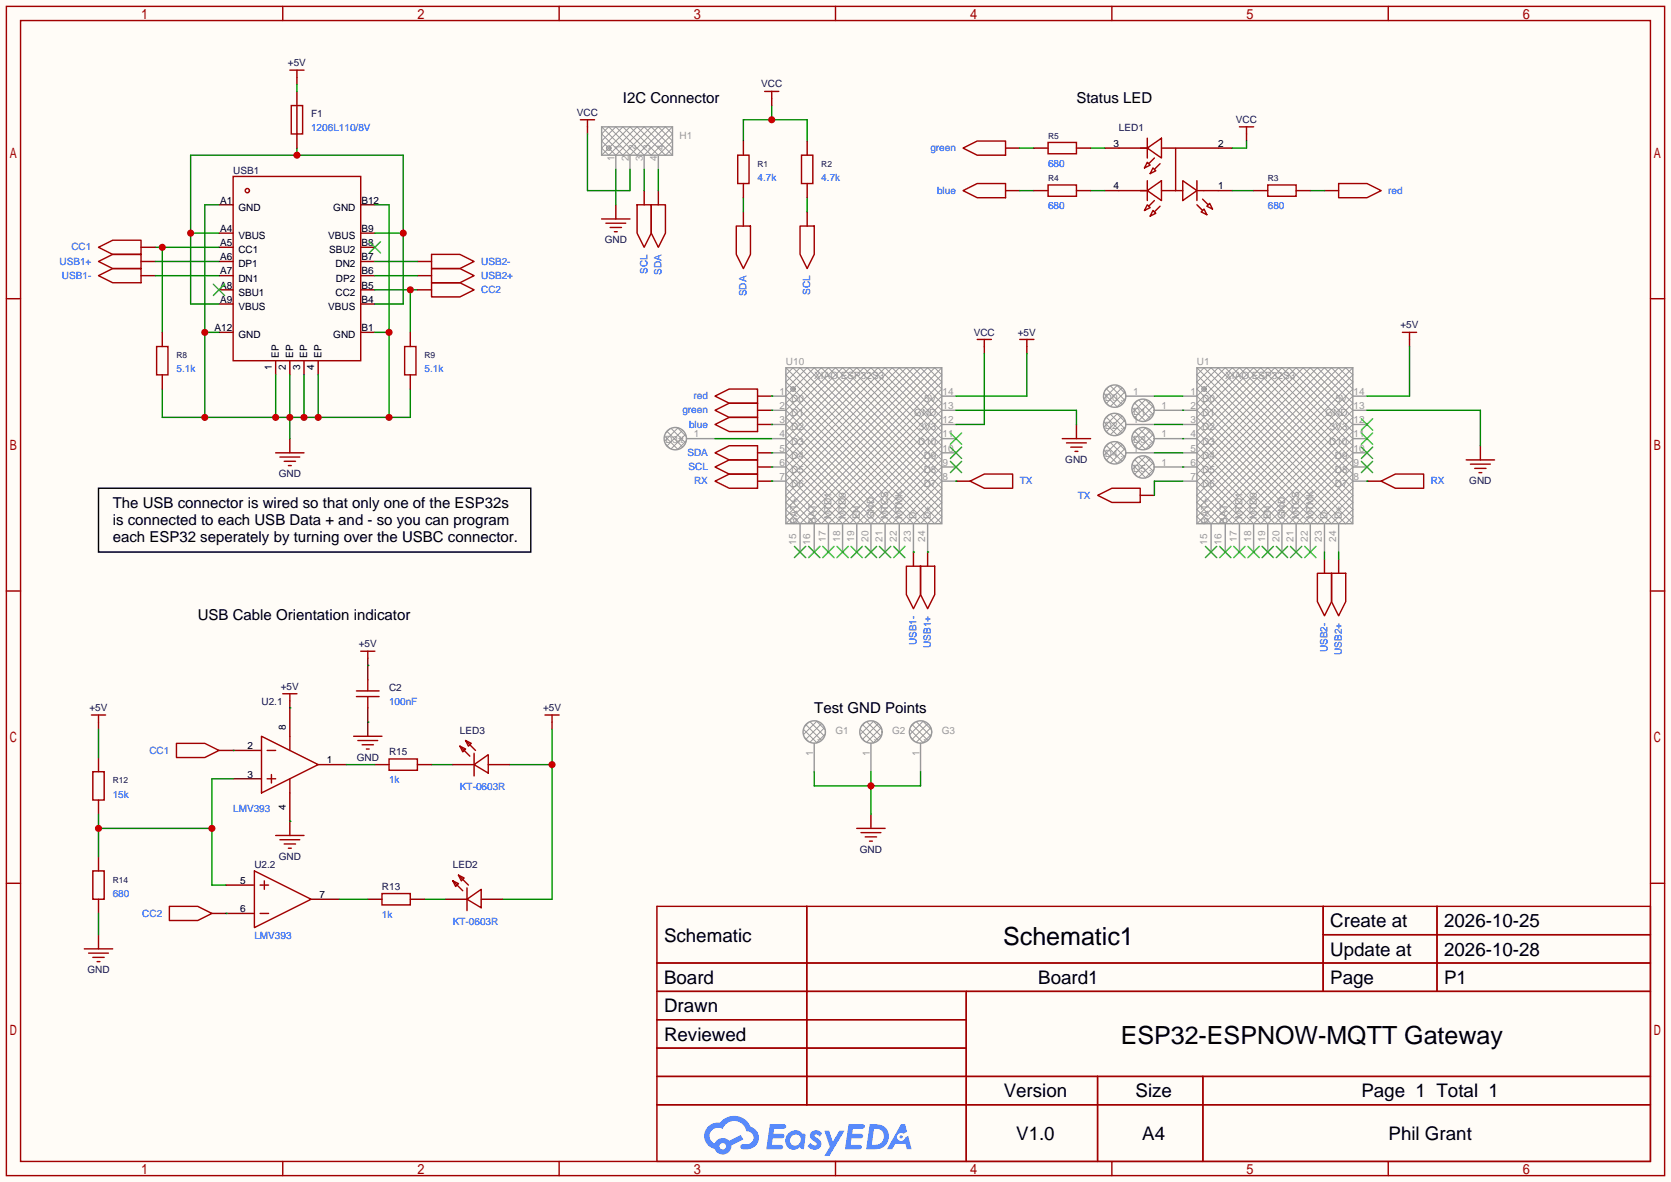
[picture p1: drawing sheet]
<svg xmlns="http://www.w3.org/2000/svg" width="299mm" height="212mm" viewBox="0 0 299 212" stroke-linecap="round" stroke-linejoin="round" font-family="sans-serif">
<path d="M0 0h299.5v211.8h-299.5z" fill="#fffcf7"/>
<g fill="none" stroke="#a10000" stroke-width=".25">
<path d="M1.1 1.1h297.2v209.6h-297.2zM3.7 3.7h292.1v204.5h-292.1zM50.7 1.1v2.6M100.2 1.1v2.6M149.7 1.1v2.6M199.3 1.1v2.6M248.8 1.1v2.6M1.1 53.5h2.6M295.8 53.5h2.5M1.1 105.9h2.6M295.8 105.9h2.5M1.1 158.3h2.6"/>
<path d="M295.8 158.3h2.5M117.7 162.4h178.1v45.8h-178.1zM117.7 172.6h178.1M117.7 177.7h178.1M144.6 162.4v35.6M173.2 177.7v30.5M237.1 162.4v15.3M237.1 167.5h58.7M257.5 162.4v15.3M117.7 182.8h55.5M117.7 192.9h178.1M117.7 187.8h55.5"/>
<path d="M117.7 198h178.1M196.7 192.9v15.3M215.6 192.9v15.3M50.7 208.2v2.5M100.2 208.2v2.5M149.7 208.2v2.5M199.3 208.2v2.5M248.8 208.2v2.5"/>
</g>
<g fill="#5487ff">
<path d="M145.5 202.8a1.3 1.3 0 0 1 1.8 .3l-.4 .6a.54 .54 0 0 0-.9-.2l.1 .2a1.58 1.58 0 0 1 1.1 1.6 1.43 1.43 0 0 1-2.5 .1l.5-.6a.64 .64 0 0 0 .5 .5 .64 .64 0 0 0 .7-.3l-.2-.2a1.6 1.6 0 0 1-1-1.6z"/>
<path d="M147.7 202.7h.9l.7 1.9 1.1-1.9h.9l-2.7 4.5h-.9l1-1.7z"/>
<path d="M138 201.5h1.6a1.31 1.31 0 0 1 1.2 .2 .4 .4 0 0 1-.3 .6h-1.8l-.1 .9h1.6a.4 .4 0 0 1 .4 .4 .4 .4 0 0 1-.4 .4h-1.7l-.2 1.2h.8a1.23 1.23 0 0 1 1.2 .2 .39 .39 0 0 1-.3 .6h-2.7z"/>
<path d="M152.1 201.5h1.6a1.32 1.32 0 0 1 1.3 .2 .39 .39 0 0 1-.4 .6h-1.7l-.2 .9h1.7a.4 .4 0 0 1 .3 .4 .4 .4 0 0 1-.4 .4h-1.7l-.2 1.2h.8a1.23 1.23 0 0 1 1.2 .2 .39 .39 0 0 1-.3 .6h-2.7z"/>
<path d="M161.5 201.5h.7l.4 1.3-.7 .4a.75 .75 0 0 0-1.1 .3 .75 .75 0 0 0 .5 1 .75 .75 0 0 0 .9-.6l.6-.3 .6 2.4h-.9l-.2-1h-1.9l-.5 1h-.9z"/>
<path d="M155.9 201.5l-.7 4.5h1.5a2.27 2.27 0 0 0 2.6-2.3 2.27 2.27 0 0 0-2.7-2.2zM156.6 202.3a1.5 1.5 0 0 1 1.8 1.5 1.5 1.5 0 0 1-1.9 1.4h-.3z"/>
<path d="M141.3 203.1a1.62 1.62 0 0 0-.4 2.1 1.62 1.62 0 0 0 2 .7l.4-.3 .3 .3 .5 .1 .3-2.5-.2-.3h-.4a1.58 1.58 0 0 0-2.5-.1zM141.9 203.6a.98 .98 0 0 1 1.5 .2 .98 .98 0 0 1-.6 1.5 .94 .94 0 0 1-1.2-.4 .94 .94 0 0 1 .3-1.3z"/>
<path d="M126.9 201.9a2.37 2.37 0 0 0 1.2 4 1.54 1.54 0 0 0 1.7 1 1.54 1.54 0 0 0 1.3-1.6l2.1-1.1-.5-.8-2 1.1a1.57 1.57 0 0 0-2.6 .4 1.5 1.5 0 0 1-.8-2.1 1.5 1.5 0 0 1 2.2-.5 2.23 2.23 0 0 1 2.3-1.4 2.23 2.23 0 0 1 2 1.8 1.16 1.16 0 0 1 1.2 1.1 1.16 1.16 0 0 1-1 1.3h-.7a.47 .47 0 0 0-.6 .3 .47 .47 0 0 0 .4 .6 2.23 2.23 0 0 0 2.3-.7 2.23 2.23 0 0 0 .4-2.3 2.16 2.16 0 0 0-1.3-1.1 3.2 3.2 0 0 0-5.4-.7l-1.2 .1zM129 205.4a.58 .58 0 0 1 1.1 0 .58 .58 0 0 1-1.1 0z"/>
<circle cx="161.5" cy="203.8" r=".28"/>
</g>
<g fill="none" stroke="#870000" stroke-width=".25">
<path d="M53.2 13.8v1.3M39.2 36.7h2.6M64.6 36.7h2.6M39.2 59.6h2.6M39.2 54.5h2.6M39.2 51.9h2.6M39.2 49.4h2.6M39.2 46.9h2.6M39.2 44.3h2.6M39.2 41.8h2.6M64.6 59.6h2.6M64.6 54.5h2.6"/>
<path d="M64.6 51.9h2.6M64.6 49.4h2.6M64.6 46.9h2.6M64.6 44.3h2.6M64.6 41.8h2.6M49.4 64.6v2.6M51.9 64.6v2.6M54.5 64.6v2.6M57 64.6v2.6M65.9 118v1.3M17.7 129.4v1.3M51.9 125.6v1.3"/>
<path d="M98.9 129.4v1.3"/>
</g>
<path d="M38.2 50.9l2.1 2.1M40.3 50.9l-2.1 2.1M66.2 43.3l2 2M68.2 43.3l-2 2" fill="none" stroke="#3c3" stroke-width=".25"/>
<g fill="none" stroke="#a10000" stroke-width=".25">
<path d="M51.9 12.6h2.6M53.2 12.6v1.2M41.8 31.6h22.8v33h-22.8zM64.6 116.7h2.6M65.9 116.7v1.3M16.4 128.1h2.5M17.7 128.1v1.3M50.7 124.3h2.5M51.9 124.3v1.3M97.7 128.1h2.5M98.9 128.1v1.3"/>
<circle cx="44.3" cy="34.2" r=".38"/>
</g>
<path d="M53.2 26.5v1.3M34.2 41.8h5M39.2 54.5h-5v-26.7h38.1v26.7h-5.1M67.2 41.8h5.1" fill="none" stroke="#008700" stroke-width=".25"/>
<g fill="#c00">
<circle cx="72.3" cy="41.8" r=".63"/>
<circle cx="53.2" cy="27.8" r=".63"/>
<circle cx="34.2" cy="41.8" r=".63"/>
</g>
<path d="M51.9 78.6v2.6M65.9 129.4v2.6M51.9 147.2v2.5M17.7 167.5v2.6" fill="none" stroke="#870000" stroke-width=".25"/>
<g fill="none" stroke="#a10000" stroke-width=".25">
<path d="M49.4 81.2h5.1M50.2 81.9h3.5M50.9 82.7h2.1M51.7 83.4h.5M63.4 132h5.1M64.1 132.7h3.6M64.9 133.5h2M65.7 134.2h.5M49.4 149.7h5.1M50.2 150.5h3.5M50.9 151.3h2.1M51.7 152h.5"/>
<path d="M15.1 170.1h5.1M15.9 170.8h3.5M16.6 171.6h2.1M17.4 172.3h.5"/>
</g>
<path d="M39.2 36.7h-2.5v38.1M67.2 36.7h2.5v38.1M36.7 59.6h2.5M67.2 59.6h2.5M29.1 69.7v5.1h44.4v-5.1M49.4 67.2v7.6M51.9 67.2v11.4M54.5 67.2v7.6M57 67.2v7.6" fill="none" stroke="#008700" stroke-width=".25"/>
<g fill="#c00">
<circle cx="69.7" cy="59.6" r=".63"/>
<circle cx="69.7" cy="74.8" r=".63"/>
<circle cx="51.9" cy="74.8" r=".63"/>
<circle cx="36.7" cy="74.8" r=".63"/>
<circle cx="36.7" cy="59.6" r=".63"/>
<circle cx="49.4" cy="74.8" r=".63"/>
<circle cx="54.5" cy="74.8" r=".63"/>
<circle cx="57" cy="74.8" r=".63"/>
</g>
<path d="M115.4 34.2v2.5M118 34.2v2.5M133.2 38v2.5M144.7 38v2.5M135.8 81.2h2.5M135.8 83.7h2.5" fill="none" stroke="#870000" stroke-width=".25"/>
<path d="M114.2 36.7h2.5v5.1l-1.3 2.5-1.2-2.5zM116.7 36.7h2.6v5.1l-1.3 2.5-1.3-2.5zM132 40.5h2.5v5.1l-1.3 2.5-1.2-2.5zM143.4 40.5h2.5v5.1l-1.2 2.5-1.3-2.5zM128.1 81.2l2.6-1.3h5.1v2.5h-5.1zM128.1 83.7l2.6-1.3h5.1v2.6h-5.1z" fill="none" stroke="#a10000" stroke-width=".25"/>
<path d="M138.3 18.9v2.6M133.2 25.3v-3.8h11.5v3.8" fill="none" stroke="#008700" stroke-width=".25"/>
<circle cx="138.3" cy="21.5" r=".63" fill="#c00"/>
<g fill="none" stroke="#870000" stroke-width=".25">
<path d="M138.3 17.7v1.2M105.3 22.7v1.3M110.4 36.7v2.5M133.2 25.3v2.5M133.2 32.9v2.5M144.7 25.3v2.5M144.7 32.9v2.5M180.2 34.2h2.6M180.2 26.5h2.6M185.3 34.2h2.5M185.3 26.5h2.5M192.9 34.2h2.6"/>
<path d="M192.9 26.5h2.6M198 34.2h2.5M198 26.5h2.5M218.3 34.2h2.6M218.3 26.5h2.6M223.4 24v1.3M224.7 34.2h2.5M232.3 34.2h2.5M237.4 34.2h2.5M135.8 76.1h2.5M135.8 71h2.5M135.8 73.5h2.5"/>
<path d="M184 62.1v1.3M252.6 60.8v1.3M17.7 153.5v2.6M17.7 161.2v2.5"/>
</g>
<g fill="none" stroke="#a10000" stroke-width=".25">
<path d="M137 16.4h2.6M138.3 16.4v1.3M104 21.5h2.6M105.3 21.5v1.2M107.8 39.2h5.1M132.2 27.8h2v5.1h-2zM143.6 27.8h2.1v5.1h-2.1zM172.6 34.2l2.5-1.3h5.1v2.5h-5.1zM172.6 26.5l2.5-1.2h5.1v2.5h-5.1zM187.8 33.1h5.1v2.1h-5.1zM187.8 25.5h5.1v2.1h-5.1zM200.5 34.2h5.1"/>
<path d="M200.5 26.5h5.1M205.6 34.2l2.6-1.8v3.5zM205.6 36.7l.5 .5-1 .5zM205.6 29.1l.5 .5-1 .5zM205.6 26.5l2.6-1.7v3.5zM205.6 24.8v3.5M205.6 32.4v3.5M206.6 37.7l.5 .5-1 .5zM206.6 30.1l.5 .5-1 .5zM206.9 35.9l-1 1.1M206.9 28.3l-1 1M207.9 37l-1 1"/>
<path d="M207.9 29.3l-1 1.1M208.2 26.5h2.5v7.7M208.2 34.2h3.8M210.7 26.5h7.6M212 32.4l2.5 1.8-2.5 1.7zM214.5 36.7l1 1M214.5 34.2h3.8M214.5 32.4v3.5M215.3 38l.5-.5 .5 1zM215.5 35.7l1 1M216.3 37l.5-.6 .5 1.1zM222.1 22.7h2.6"/>
<path d="M223.4 22.7v1.3M227.2 33.1h5.1v2.1h-5.1zM239.9 32.9h5.1l2.5 1.3-2.5 1.2h-5.1zM108.6 40h3.5M109.3 40.8h2.1M110.1 41.5h.5M251.3 59.6h2.6M252.6 59.6v1.2M128.1 76.1l2.6-1.3h5.1v2.5h-5.1zM128.1 71l2.6-1.3h5.1v2.6h-5.1zM128.1 73.5l2.6-1.2h5.1v2.5h-5.1zM182.8 60.8h2.5"/>
<path d="M184 60.8v1.3M16.6 156.1h2.1v5.1h-2.1z"/>
</g>
<g fill="none" stroke="#008700" stroke-width=".25">
<path d="M105.3 24v10.2h7.6v-3.8M110.4 30.4v6.3M115.4 30.4v3.8M118 30.4v3.8M133.2 35.4v2.6M144.7 35.4v2.6M182.8 34.2h2.5M182.8 26.5h2.5M195.5 34.2h2.5M195.5 26.5h2.5M220.9 34.2h3.8M223.4 25.3v1.2h-2.5"/>
<path d="M234.8 34.2h2.6M67.2 51.9h7.6M73.5 51.9v7.7M184 63.4v7.6h-12.7M252.6 62.1v8.9h-7.6"/>
</g>
<g fill="none" stroke="#999" stroke-width=".18">
<path d="M107.8 22.7l5.1 5.1 5.1-5.1 2.5 2.6-2.5 2.5-5.1-5.1-5.1 5.1M109.1 22.7l-1.3 1.3 3.8 3.8 5.1-5.1 3.8 3.8-1.2 1.3-5.1-5.1-5.1 5.1-1.3-1.3 3.8-3.8 5.1 5.1 3.8-3.8-1.2-1.3-5.1 5.1zM109.3 26.2l.1 .2M109.4 26.7l-.1 .2M120.5 22.7l-5.1 5.1-5-5.1-2.6 2.6 2.6 2.5 5-5.1 5.1 5.1M140.8 67.2l1.3-1.3 26.7 26.7-1.3 1.3zM140.8 68.5l2.6-2.6 25.4 25.4-2.6 2.6zM140.8 69.7l3.9-3.8 24.1 24.1-3.8 3.9zM140.8 71l5.1-5.1 22.9 22.9-5.1 5.1zM140.8 72.3l6.4-6.4 21.6 21.6-6.4 6.4zM140.8 73.5l7.7-7.6 20.3 20.3-7.6 7.7zM140.8 74.8l8.9-8.9 19.1 19.1-8.9 8.9z"/>
<path d="M140.8 76.1l10.2-10.2 17.8 17.8-10.2 10.2zM140.8 77.3l11.5-11.4 16.5 16.5-11.4 11.5zM140.8 78.6l12.7-12.7 15.3 15.3-12.7 12.7zM140.8 79.9l14-14 14 14-14 14zM140.8 65.9l28 28M142.3 69.4l.2 .2M142.5 69.9l-.2 .2M168.8 65.9l-28 28M214.5 67.2l1.3-1.3 26.6 26.7-1.2 1.3zM214.5 68.5l2.5-2.6 25.4 25.4-2.5 2.6zM214.5 69.7l3.8-3.8 24.1 24.1-3.8 3.9zM214.5 71l5.1-5.1 22.8 22.9-5 5.1z"/>
<path d="M214.5 72.3l6.4-6.4 21.5 21.6-6.3 6.4zM214.5 73.5l7.6-7.6 20.3 20.3-7.6 7.7zM214.5 74.8l8.9-8.9 19 19.1-8.8 8.9zM214.5 76.1l10.2-10.2 17.7 17.8-10.1 10.2zM214.5 78.6l12.7-12.7 15.2 15.3-12.7 12.7zM214.5 79.9l14-14 13.9 14-13.9 14zM214.5 65.9l27.9 28M215.9 69.4l.2 .2M216.1 69.9l-.2 .2M225.9 65.9l16.5 16.5-11.4 11.5-16.5-16.6zM229.7 65.9l12.7 12.7-15.2 15.3-12.7-12.7zM232.3 65.9l10.1 10.2-17.7 17.8-10.2-10.2z"/>
<path d="M233.6 65.9l8.8 8.9-19 19.1-8.9-8.9zM236.1 65.9l6.3 6.4-21.5 21.6-6.4-6.4zM239.9 65.9l2.5 2.6-25.4 25.4-2.5-2.6zM242.4 65.9l-27.9 28M140.8 81.2l15.3-15.3 12.7 12.7-15.3 15.3zM140.8 82.4l16.6-16.5 11.4 11.4-16.5 16.6zM140.8 83.7l17.8-17.8 10.2 10.2-17.8 17.8zM140.8 85l19.1-19.1 8.9 8.9-19.1 19.1zM140.8 86.2l20.4-20.3 7.6 7.6-20.3 20.4zM140.8 87.5l21.6-21.6 6.4 6.4-21.6 21.6zM140.8 88.8l22.9-22.9 5.1 5.1-22.9 22.9zM140.8 90l24.2-24.1 3.8 3.8-24.1 24.2z"/>
<path d="M140.8 91.3l25.4-25.4 2.6 2.6-25.4 25.4zM140.8 92.6l26.7-26.7 1.3 1.3-26.7 26.7zM214.5 82.4l16.5-16.5 11.4 11.4-16.5 16.6zM214.5 86.2l20.3-20.3 7.6 7.6-20.3 20.4zM214.5 88.8l22.9-22.9 5 5.1-22.8 22.9zM214.5 90l24.1-24.1 3.8 3.8-24.1 24.2zM214.5 92.6l26.7-26.7 1.2 1.3-26.6 26.7z"/>
</g>
<g fill="none" stroke="#999" stroke-width=".25">
<path d="M107.8 22.7h12.7v5.1h-12.7zM110.4 27.8v2.6M112.9 27.8v2.6M115.4 27.8v2.6M118 27.8v2.6M138.3 71h2.5M138.3 73.5h2.5M138.3 76.1h2.5M138.3 78.6h2.5M140.8 65.9h28v28h-28zM168.8 71h2.5M168.8 73.5h2.5"/>
<path d="M168.8 76.1h2.5M168.8 78.6h2.5M212 71h2.5M212 73.5h2.5M212 76.1h2.5M212 78.6h2.5M214.5 65.9h27.9v28h-27.9zM242.4 71h2.6M242.4 73.5h2.6M242.4 76.1h2.6M242.4 78.6h2.6M138.3 81.2h2.5"/>
<path d="M138.3 83.7h2.5M138.3 86.2h2.5M143.4 93.9v5M145.9 93.9v5M148.5 93.9v5M151 93.9v5M153.5 93.9v5M156.1 93.9v5M158.6 93.9v5M161.2 93.9v5M163.7 93.9v5M166.2 93.9v5"/>
<path d="M168.8 81.2h2.5M168.8 83.7h2.5M168.8 86.2h2.5M212 81.2h2.5M212 83.7h2.5M212 86.2h2.5M217 93.9v5M219.6 93.9v5M222.1 93.9v5M224.7 93.9v5M227.2 93.9v5M229.7 93.9v5"/>
<path d="M232.3 93.9v5M234.8 93.9v5M237.4 93.9v5M239.9 93.9v5M242.4 81.2h2.6M242.4 83.7h2.6M242.4 86.2h2.6"/>
<circle cx="109.1" cy="26.5" r=".38"/>
<circle cx="142.1" cy="69.7" r=".38"/>
<circle cx="215.8" cy="69.7" r=".38"/>
</g>
<g fill="none" stroke="#3c3" stroke-width=".25">
<path d="M170.3 77.6l2 2M172.3 77.6l-2 2M244 77.6l2 2M244 75.1l2 2M246 77.6l-2 2M246 75.1l-2 2M142.4 97.9l2 2M144.4 97.9l-2 2M144.9 97.9l2 2M146.9 97.9l-2 2M147.4 97.9l2.1 2M149.5 97.9l-2.1 2"/>
<path d="M150 97.9l2 2M152 97.9l-2 2M152.5 97.9l2.1 2M154.6 97.9l-2.1 2M155.1 97.9l2 2M157.1 97.9l-2 2M157.6 97.9l2 2M159.6 97.9l-2 2M160.1 97.9l2.1 2M162.2 97.9l-2.1 2M170.3 82.7l2 2M170.3 80.1l2 2.1"/>
<path d="M172.3 82.7l-2 2M172.3 80.1l-2 2.1M216 97.9l2.1 2M218.1 97.9l-2.1 2M218.6 97.9l2 2M220.6 97.9l-2 2M221.1 97.9l2 2M223.1 97.9l-2 2M223.6 97.9l2.1 2M225.7 97.9l-2.1 2M226.2 97.9l2 2M228.2 97.9l-2 2"/>
<path d="M228.7 97.9l2.1 2M230.8 97.9l-2.1 2M231.3 97.9l2 2M233.3 97.9l-2 2M233.8 97.9l2 2M235.8 97.9l-2 2M244 82.7l2 2M244 80.1l2 2.1M246 82.7l-2 2M246 80.1l-2 2.1"/>
</g>
<circle cx="73.5" cy="51.9" r=".63" fill="#c00"/>
<path d="M156.1 145.9v2.6" fill="none" stroke="#870000" stroke-width=".25"/>
<path d="M153.5 148.5h5.1M154.3 149.2h3.6M155.1 150h2M155.8 150.7h.5" fill="none" stroke="#a10000" stroke-width=".25"/>
<path d="M27.8 44.3h11.4M29.1 44.3v15.3" fill="none" stroke="#008700" stroke-width=".25"/>
<circle cx="29.1" cy="44.3" r=".63" fill="#c00"/>
<g fill="none" stroke="#870000" stroke-width=".25">
<path d="M25.3 46.9h2.5M25.3 49.4h2.5M25.3 44.3h2.5M29.1 59.6v2.5M73.5 59.6v2.5M74.8 46.9h2.5M74.8 49.4h2.5M74.8 51.9h2.5M29.1 67.2v2.5M73.5 67.2v2.5M176.4 62.1v1.3M192.9 76.1v2.5"/>
<path d="M265.3 79.9v2.5M135.8 86.2h2.5M163.7 98.9v2.6M166.2 98.9v2.6M171.3 86.2h2.6M204.3 88.8h2.6M245 86.2h2.5M237.4 100.2v2.5M239.9 100.2v2.5M39.2 134.5h2.6M67.2 137h2.5M74.8 137h2.5"/>
<path d="M38 163.7h2.5M65.9 161.2h2.6M73.5 161.2h2.6"/>
</g>
<g fill="none" stroke="#a10000" stroke-width=".25">
<path d="M17.7 46.9l2.5-1.3h5.1v2.5h-5.1zM17.7 49.4l2.5-1.3h5.1v2.6h-5.1zM17.7 44.3l2.5-1.2h5.1v2.5h-5.1zM77.3 45.6h5.1l2.6 1.3-2.6 1.2h-5.1zM77.3 48.1h5.1l2.6 1.3-2.6 1.3h-5.1zM77.3 50.7h5.1l2.6 1.2-2.6 1.3h-5.1zM28.1 62.1h2v5.1h-2zM72.5 62.1h2v5.1h-2zM175.1 60.8h2.6M176.4 60.8v1.3M190.4 78.6h5.1M191.1 79.4h3.6"/>
<path d="M128.1 86.2l2.6-1.2h5.1v2.5h-5.1zM173.9 86.2l2.5-1.2h5.1v2.5h-5.1zM191.9 80.1h2M192.7 80.9h.5M196.7 88.8l2.6-1.3h5v2.5h-5zM247.5 86.2l2.6-1.2h5v2.5h-5zM262.8 82.4h5M263.5 83.2h3.6M264.3 83.9h2M265 84.7h.6M162.4 101.5h2.6v5.1l-1.3 2.5-1.3-2.5zM165 101.5h2.5v5.1l-1.3 2.5-1.2-2.5z"/>
<path d="M236.1 102.7h2.5v5.1l-1.2 2.6-1.3-2.6zM238.6 102.7h2.6v5.1l-1.3 2.6-1.3-2.6zM31.6 133.2h5.1l2.5 1.3-2.5 1.3h-5.1zM69.7 136h5.1v2h-5.1zM30.4 162.4h5l2.6 1.3-2.6 1.3h-5zM68.5 160.1h5v2.1h-5z"/>
</g>
<g fill="none" stroke="#008700" stroke-width=".25">
<path d="M27.8 49.4h11.4M27.8 46.9h11.4M67.2 49.4h7.6M67.2 46.9h7.6M128.1 78.6h10.2M138.3 71h.1M138.3 73.5h.1M138.3 76.1h.1M171.3 73.5h21.6v2.6M176.4 63.4v12.7h-5.1M206.9 76.1h5.1M206.9 71h5.1"/>
<path d="M212 73.5h.1M212 78.6h.1M245 73.5h20.3v6.4M138.3 86.2h.1M138.3 81.2h.1M138.3 83.7h.1M171.3 86.2h.1M206.9 81.2h5.1M212 83.7h.1M212 86.2h-5.1v2.6M237.4 98.9v1.3M239.9 98.9v1.3"/>
<path d="M245 86.2h.1M77.3 137h3.9M91.3 137h7.6M98.9 130.7v30.5h-8.9M76.1 161.2h3.8"/>
</g>
<g fill="none" stroke="#999" stroke-width=".25">
<path d="M123.1 78.6h5M201.8 76.1h5.1M201.8 71h5.1M206.9 78.6h5.1M206.9 73.5h5.1M201.8 81.2h5.1M206.9 83.7h5.1M145.9 133.2v5.1M156.1 133.2v5.1M165 133.2v5.1"/>
<circle cx="121" cy="78.6" r="2"/>
<circle cx="199.8" cy="76.1" r="2"/>
<circle cx="199.8" cy="71" r="2"/>
<circle cx="204.8" cy="73.5" r="2"/>
<circle cx="204.8" cy="78.6" r="2"/>
<circle cx="199.8" cy="81.2" r="2"/>
<circle cx="204.8" cy="83.7" r="2"/>
<circle cx="145.9" cy="131.2" r="2"/>
<circle cx="156.1" cy="131.2" r="2"/>
<circle cx="165" cy="131.2" r="2"/>
</g>
<g fill="none" stroke="#999" stroke-width=".18">
<path d="M119.1 78.1l2.4 2.5M119.3 79.6l.7 .7M119.5 77.3l2.8 2.8M120 76.9l-.7 .7M120.3 76.8l2.6 2.6M121.4 76.7l1.6 1.5M121.5 76.7l-2.4 2.4M122.3 77.1l-2.8 2.8M122.9 77.8l-2.6 2.7M123 79l-1.6 1.6M197.8 75.6l2.4 2.4M197.8 70.5l2.4 2.4"/>
<path d="M198 77.1l.8 .7M198 72l.8 .7M198.3 74.8l2.8 2.8M198.3 69.7l2.8 2.8M198.3 79.8l2.8 2.9M198.8 74.3l-.8 .8M198.8 79.4l-.8 .8M198.8 69.3l-.8 .7M199 74.2l2.6 2.6M199 69.1l2.6 2.7M199 79.3l2.6 2.6M200.2 79.2l1.5 1.6"/>
<path d="M200.2 74.1l1.5 1.6M200.2 69l1.5 1.6M200.2 74.1l-2.4 2.5M200.2 69.1l-2.4 2.4M200.2 79.2l-2.4 2.4M201.1 74.6l-2.8 2.8M201.1 69.5l-2.8 2.8M201.1 79.6l-2.8 2.9M201.6 75.3l-2.6 2.6M201.6 70.2l-2.6 2.6M201.7 71.4l-1.5 1.6M201.7 76.5l-1.5 1.5"/>
<path d="M202.9 78.1l2.4 2.5M202.9 73.1l2.4 2.4M203.1 79.6l.7 .7M203.1 74.5l.7 .8M203.3 77.3l2.9 2.8M203.3 72.2l2.9 2.8M203.8 71.8l-.7 .7M203.8 76.9l-.7 .7M204.1 76.8l2.6 2.6M204.1 71.7l2.6 2.6M205.2 76.7l1.6 1.5M205.2 71.6l1.6 1.5"/>
<path d="M205.3 71.6l-2.4 2.4M205.3 76.7l-2.4 2.4M206.2 72l-2.9 2.8M206.2 77.1l-2.9 2.8M206.7 77.8l-2.6 2.7M206.7 72.8l-2.6 2.6M206.8 79l-1.6 1.6M206.8 73.9l-1.6 1.6M197.8 80.7l2.4 2.4M198 82.1l.8 .8M201.6 80.4l-2.6 2.6M201.7 81.5l-1.5 1.6"/>
<path d="M202.9 83.2l2.4 2.4M203.1 84.7l.7 .7M203.3 82.4l2.9 2.8M203.8 82l-.7 .7M204.1 81.8l2.6 2.7M205.2 81.7l1.6 1.6M205.3 81.8l-2.4 2.4M206.2 82.2l-2.9 2.8M206.7 82.9l-2.6 2.6M206.8 84.1l-1.6 1.6M144 130.7l2.4 2.4M144.2 132.2l.7 .7"/>
<path d="M144.4 129.9l2.8 2.8M144.9 129.4l-.7 .8M145.2 129.3l2.6 2.7M146.3 129.2l1.6 1.6M146.4 129.2l-2.4 2.5M147.2 129.7l-2.8 2.8M147.8 130.4l-2.6 2.6M147.9 131.6l-1.6 1.5M154.1 130.7l2.5 2.4M154.3 132.2l.8 .7M154.6 129.9l2.8 2.8M155.1 129.4l-.8 .8"/>
<path d="M155.3 129.3l2.6 2.7M156.5 129.2l1.5 1.6M156.6 129.2l-2.5 2.5M157.4 129.7l-2.8 2.8M157.9 130.4l-2.6 2.6M158 131.6l-1.5 1.5M163 130.7l2.5 2.4M163.2 132.2l.8 .7M163.5 129.9l2.8 2.8M164 129.4l-.8 .8M164.2 129.3l2.6 2.7M165.4 129.2l1.5 1.6"/>
<path d="M165.5 129.2l-2.5 2.5M166.3 129.7l-2.8 2.8M166.8 130.4l-2.6 2.6M166.9 131.6l-1.5 1.5"/>
</g>
<path d="M17.7 87.5h77.4v11.4h-77.4z" fill="none" stroke="#000" stroke-width=".25"/>
<circle cx="98.9" cy="137" r=".63" fill="#c00"/>
<path d="M16.6 138.3h2.1v5.1h-2.1zM46.9 132l10.1 5-10.1 5.1zM47.9 134.5h1.5M47.9 139.6h1.5M48.6 138.8v1.5M51.9 132v2.5M51.9 139.6v2.5M45.6 156.1l10.2 5.1-10.2 5zM46.6 158.6h1.5M47.4 157.9v1.5M46.6 163.7h1.5" fill="none" stroke="#a10000" stroke-width=".25"/>
<path d="M17.7 135.8v2.5M41.8 139.6h5.1M41.8 134.5h5.1M51.9 126.9v5.1M57 137h5.1M17.7 143.4v2.5M40.5 158.6h5.1M51.9 142.1v5.1M40.5 163.7h5.1M55.8 161.2h5" fill="none" stroke="#870000" stroke-width=".25"/>
<path d="M41.8 139.6h-3.8v19h2.5M17.7 145.9v7.6M17.7 148.5h20.3" fill="none" stroke="#008700" stroke-width=".25"/>
<g fill="#c00">
<circle cx="17.7" cy="148.5" r=".63"/>
<circle cx="38" cy="148.5" r=".63"/>
</g>
<g fill="none" stroke="#008700" stroke-width=".25">
<path d="M53.2 15.1v1.3M163.7 98.9h.1M166.2 98.9h.1M17.7 130.7v5.1M41.8 134.5h.1M51.9 126.9h.1M62.1 137h5.1M145.9 138.3v2.5h19.1v-2.5M156.1 138.3v7.6M51.9 147.2h.1M17.7 163.7v3.8M40.5 163.7h.1"/>
<path d="M60.8 161.2h5.1"/>
</g>
<path d="M52.2 18.9h2v5.1h-2zM53.2 18.9v5.1" fill="none" stroke="#a10000" stroke-width=".25"/>
<path d="M53.2 16.4v2.5M53.2 24v2.5" fill="none" stroke="#870000" stroke-width=".25"/>
<circle cx="156.1" cy="140.8" r=".63" fill="#c00"/>
<g fill="none" stroke="#a10000" stroke-width=".25">
<path d="M63.9 123.8h4M63.9 124.8h4M65.9 121.8v2M65.9 124.8v2.1M82.4 133.7l1 .5-.5 .5zM82.4 133.7l1.8 1.8M83.4 132.7l1.1 .5-.6 .5zM83.4 132.7l1.8 1.8M85 137l2.5-1.7v3.3zM85 135v4.1M81.2 157.9l1 .5-.5 .5zM81.2 157.9l1.7 1.7"/>
<path d="M82.2 156.8l1 .6-.5 .5zM82.2 156.8l1.7 1.8M83.7 159.1v4.1M83.7 161.2l2.5-1.8v3.3z"/>
</g>
<path d="M65.9 119.3v2.5M65.9 126.9v2.5M81.2 137h3.8M87.5 137h3.8M79.9 161.2h3.8M86.2 161.2h3.8" fill="none" stroke="#870000" stroke-width=".25"/>
<path d="M65.9 119.3h.1M65.9 129.4h.1" fill="none" stroke="#008700" stroke-width=".25"/>
<g font-size="4.5">
<text x="179.8" y="169.3">Schematic1</text>
<text x="200.9" y="187.1">ESP32-ESPNOW-MQTT Gateway</text>
</g>
<g font-size="3.4">
<text x="238.4" y="166.2">Create at</text>
<text x="258.8" y="166.2">2026-10-25</text>
<text x="119" y="168.7">Schematic</text>
<text x="238.4" y="171.3">Update at</text>
<text x="258.8" y="171.3">2026-10-28</text>
<text x="119" y="176.4">Board</text>
<text x="186.1" y="176.4">Board1</text>
<text x="238.4" y="176.4">Page</text>
<text x="258.8" y="176.4">P1</text>
<text x="119" y="181.4">Drawn</text>
<text x="119" y="186.5">Reviewed</text>
<text x="179.9" y="196.7">Version</text>
<text x="203.5" y="196.7">Size</text>
<text x="244" y="196.7">Page 1 Total 1</text>
<text x="182.1" y="204.3">V1.0</text>
<text x="204.7" y="204.3">A4</text>
<text x="248.8" y="204.3">Phil Grant</text>
</g>
<g font-size="2.7">
<text x="111.6" y="18.5">I2C Connector</text>
<text x="192.9" y="18.5">Status LED</text>
<text x="20.2" y="91.1">The USB connector is wired so that only one of the ESP32s</text>
<text x="20.2" y="94.2">is connected to each USB Data + and - so you can program</text>
<text x="20.2" y="97.2">each ESP32 seperately by turning over the USBC connector.</text>
<text x="35.4" y="111.2">USB Cable Orientation indicator</text>
<text x="145.9" y="127.7">Test GND Points</text>
</g>
<g font-size="1.8" fill="#000080">
<text x="51.6" y="11.9">+5V</text>
<text x="136.4" y="15.7">VCC</text>
<text x="55.8" y="21">F1</text>
<text x="103.4" y="20.8">VCC</text>
<text x="200.5" y="23.6">LED1</text>
<text x="221.5" y="22">VCC</text>
<text x="41.8" y="31.2">USB1</text>
<text x="108.4" y="43.6">GND</text>
<text x="251" y="58.9">+5V</text>
<text x="174.5" y="60.1">VCC</text>
<text x="182.4" y="60.1">+5V</text>
<text x="190.9" y="83">GND</text>
<text x="49.9" y="85.5">GND</text>
<text x="263.3" y="86.8">GND</text>
<text x="64.3" y="116">+5V</text>
<text x="50.3" y="123.6">+5V</text>
<text x="69.7" y="123.9">C2</text>
<text x="16" y="127.4">+5V</text>
<text x="46.9" y="126.4">U2.1</text>
<text x="82.4" y="131.5">LED3</text>
<text x="97.3" y="127.4">+5V</text>
<text x="63.9" y="136.3">GND</text>
<text x="69.7" y="135.3">R15</text>
<text x="45.6" y="155.6">U2.2</text>
<text x="49.9" y="154.1">GND</text>
<text x="81.2" y="155.6">LED2</text>
<text x="154.1" y="152.8">GND</text>
<text x="68.5" y="159.4">R13</text>
<text x="15.7" y="174.4">GND</text>
</g>
<g font-size="1.8" fill="#00f">
<text x="55.8" y="23.6">1206L110/8V</text>
<text x="166.7" y="27.1">green</text>
<text x="187.8" y="29.9">680</text>
<text x="135.8" y="32.4">4.7k</text>
<text x="147.2" y="32.4">4.7k</text>
<text x="167.9" y="34.7">blue</text>
<text x="248.8" y="34.7">red</text>
<text x="187.8" y="37.5">680</text>
<text x="227.2" y="37.5">680</text>
<text x="10.7" y="47.4">USB1+</text>
<text x="12.8" y="44.9">CC1</text>
<text x="86.2" y="47.4">USB2-</text>
<text x="11.1" y="50">USB1-</text>
<text x="86.2" y="50">USB2+</text>
<text x="86.2" y="52.5">CC2</text>
<text x="116" y="49.1" transform="rotate(-90 116 49.1)">SCL</text>
<text x="118.6" y="49.3" transform="rotate(-90 118.6 49.3)">SDA</text>
<text x="133.8" y="53.1" transform="rotate(-90 133.8 53.1)">SDA</text>
<text x="145.2" y="52.9" transform="rotate(-90 145.2 52.9)">SCL</text>
<text x="31.6" y="66.7">5.1k</text>
<text x="76.1" y="66.7">5.1k</text>
<text x="124.3" y="71.6">red</text>
<text x="122.3" y="74.1">green</text>
<text x="123.5" y="76.6">blue</text>
<text x="123.2" y="81.7">SDA</text>
<text x="123.4" y="84.3">SCL</text>
<text x="124.4" y="86.8">RX</text>
<text x="182.8" y="86.8">TX</text>
<text x="193.2" y="89.3">TX</text>
<text x="256.4" y="86.8">RX</text>
<text x="164.3" y="115.6" transform="rotate(-90 164.3 115.6)">USB1-</text>
<text x="166.8" y="116.1" transform="rotate(-90 166.8 116.1)">USB1+</text>
<text x="237.9" y="116.9" transform="rotate(-90 237.9 116.9)">USB2-</text>
<text x="240.5" y="117.4" transform="rotate(-90 240.5 117.4)">USB2+</text>
<text x="69.7" y="126.4">100nF</text>
<text x="26.8" y="135.1">CC1</text>
<text x="20.2" y="142.9">15k</text>
<text x="69.7" y="140.4">1k</text>
<text x="82.4" y="141.7">KT-0603R</text>
<text x="41.8" y="145.5">LMV393</text>
<text x="20.2" y="160.7">680</text>
<text x="25.5" y="164.3">CC2</text>
<text x="68.5" y="164.5">1k</text>
<text x="81.2" y="165.8">KT-0603R</text>
<text x="45.6" y="168.3">LMV393</text>
</g>
<g font-size="1.8" fill="#999">
<text x="110.1" y="28.9" transform="rotate(-90 110.1 28.9)">1</text>
<text x="111.4" y="26.9" transform="rotate(-90 111.4 26.9)">1</text>
<text x="112.7" y="28.9" transform="rotate(-90 112.7 28.9)">2</text>
<text x="114" y="26.9" transform="rotate(-90 114 26.9)">2</text>
<text x="115.2" y="28.9" transform="rotate(-90 115.2 28.9)">3</text>
<text x="116.5" y="26.9" transform="rotate(-90 116.5 26.9)">3</text>
<text x="117.8" y="28.9" transform="rotate(-90 117.8 28.9)">4</text>
<text x="119" y="26.9" transform="rotate(-90 119 26.9)">4</text>
<text x="121.8" y="24.8">H1</text>
<text x="140.8" y="65.5">U10</text>
<text x="214.5" y="65.5">U1</text>
<text x="139.7" y="70.8">1</text>
<text x="145.9" y="68">XIAO ESP32S3</text>
<text x="168.9" y="70.8">14</text>
<text x="198" y="71.8">D0 .</text>
<text x="203.1" y="70.8">1</text>
<text x="213.4" y="70.8">1</text>
<text x="219.6" y="68">XIAO ESP32S3</text>
<text x="242.6" y="70.8">14</text>
<text x="139.7" y="73.3">2</text>
<text x="139.7" y="75.9">3</text>
<text x="141.8" y="72">D0</text>
<text x="141.8" y="74.6">D1</text>
<text x="141.8" y="77.1">D2</text>
<text x="163.9" y="74.6">GND</text>
<text x="164.7" y="77.1">3V3</text>
<text x="165.7" y="72">5V</text>
<text x="168.9" y="75.9">12</text>
<text x="168.9" y="73.3">13</text>
<text x="198" y="76.9">D2 .</text>
<text x="203.1" y="75.9">1</text>
<text x="203.1" y="74.4">D1 .</text>
<text x="208.2" y="73.3">1</text>
<text x="213.4" y="73.3">2</text>
<text x="213.4" y="75.9">3</text>
<text x="215.4" y="72">D0</text>
<text x="215.4" y="74.6">D1</text>
<text x="215.4" y="77.1">D2</text>
<text x="237.5" y="74.6">GND</text>
<text x="238.3" y="77.1">3V3</text>
<text x="239.3" y="72">5V</text>
<text x="242.6" y="75.9">12</text>
<text x="242.6" y="73.3">13</text>
<text x="119.3" y="79.4">D3#.</text>
<text x="124.3" y="78.4">1</text>
<text x="139.7" y="78.4">4</text>
<text x="139.7" y="80.9">5</text>
<text x="139.7" y="83.5">6</text>
<text x="141.8" y="79.7">D3</text>
<text x="141.8" y="82.2">D4</text>
<text x="164.6" y="79.7">D10</text>
<text x="165.6" y="82.2">D9</text>
<text x="168.9" y="83.5">9</text>
<text x="168.9" y="80.9">10</text>
<text x="168.9" y="78.4">11</text>
<text x="198" y="82">D4 .</text>
<text x="203.1" y="79.4">D3 .</text>
<text x="203.1" y="80.9">1</text>
<text x="208.2" y="78.4">1</text>
<text x="208.2" y="83.5">1</text>
<text x="213.4" y="78.4">4</text>
<text x="213.4" y="80.9">5</text>
<text x="213.4" y="83.5">6</text>
<text x="215.4" y="79.7">D3</text>
<text x="215.4" y="82.2">D4</text>
<text x="238.2" y="79.7">D10</text>
<text x="239.2" y="82.2">D9</text>
<text x="242.6" y="83.5">9</text>
<text x="242.6" y="80.9">10</text>
<text x="242.6" y="78.4">11</text>
<text x="139.7" y="86">7</text>
<text x="141.8" y="84.7">D5</text>
<text x="141.8" y="87.3">D6</text>
<text x="165.6" y="87.3">D7</text>
<text x="165.6" y="84.7">D8</text>
<text x="168.9" y="86">8</text>
<text x="203.1" y="84.5">D5 .</text>
<text x="213.4" y="86">7</text>
<text x="215.4" y="84.7">D5</text>
<text x="215.4" y="87.3">D6</text>
<text x="239.2" y="87.3">D7</text>
<text x="239.2" y="84.7">D8</text>
<text x="242.6" y="86">8</text>
<text x="142.9" y="93.9" transform="rotate(-90 142.9 93.9)">BAT+</text>
<text x="146.2" y="93.8" transform="rotate(-90 146.2 93.8)">BAT-</text>
<text x="149" y="93.1" transform="rotate(-90 149 93.1)">MTD1</text>
<text x="151.6" y="93.1" transform="rotate(-90 151.6 93.1)">MTD0</text>
<text x="154.1" y="93.1" transform="rotate(-90 154.1 93.1)">EN</text>
<text x="156.7" y="93.1" transform="rotate(-90 156.7 93.1)">GND</text>
<text x="159.2" y="93.1" transform="rotate(-90 159.2 93.1)">MTCS</text>
<text x="161.7" y="93.1" transform="rotate(-90 161.7 93.1)">MTMK</text>
<text x="164.3" y="93.1" transform="rotate(-90 164.3 93.1)">D-</text>
<text x="166.8" y="93.1" transform="rotate(-90 166.8 93.1)">D+</text>
<text x="216.6" y="93.9" transform="rotate(-90 216.6 93.9)">BAT+</text>
<text x="219.9" y="93.8" transform="rotate(-90 219.9 93.8)">BAT-</text>
<text x="222.7" y="93.1" transform="rotate(-90 222.7 93.1)">MTD1</text>
<text x="225.2" y="93.1" transform="rotate(-90 225.2 93.1)">MTD0</text>
<text x="227.8" y="93.1" transform="rotate(-90 227.8 93.1)">EN</text>
<text x="230.3" y="93.1" transform="rotate(-90 230.3 93.1)">GND</text>
<text x="232.9" y="93.1" transform="rotate(-90 232.9 93.1)">MTCS</text>
<text x="235.4" y="93.1" transform="rotate(-90 235.4 93.1)">MTMK</text>
<text x="237.9" y="93.1" transform="rotate(-90 237.9 93.1)">D-</text>
<text x="240.5" y="93.1" transform="rotate(-90 240.5 93.1)">D+</text>
<text x="142.7" y="97.6" transform="rotate(-90 142.7 97.6)">15</text>
<text x="145.2" y="97.6" transform="rotate(-90 145.2 97.6)">16</text>
<text x="148" y="97.1" transform="rotate(-90 148 97.1)">17</text>
<text x="150.6" y="97.1" transform="rotate(-90 150.6 97.1)">18</text>
<text x="153.1" y="97.1" transform="rotate(-90 153.1 97.1)">19</text>
<text x="155.6" y="97.1" transform="rotate(-90 155.6 97.1)">20</text>
<text x="158.2" y="97.1" transform="rotate(-90 158.2 97.1)">21</text>
<text x="160.7" y="97.1" transform="rotate(-90 160.7 97.1)">22</text>
<text x="163.3" y="97.1" transform="rotate(-90 163.3 97.1)">23</text>
<text x="165.8" y="97.1" transform="rotate(-90 165.8 97.1)">24</text>
<text x="216.3" y="97.6" transform="rotate(-90 216.3 97.6)">15</text>
<text x="218.9" y="97.6" transform="rotate(-90 218.9 97.6)">16</text>
<text x="221.7" y="97.1" transform="rotate(-90 221.7 97.1)">17</text>
<text x="224.2" y="97.1" transform="rotate(-90 224.2 97.1)">18</text>
<text x="226.8" y="97.1" transform="rotate(-90 226.8 97.1)">19</text>
<text x="229.3" y="97.1" transform="rotate(-90 229.3 97.1)">20</text>
<text x="231.8" y="97.1" transform="rotate(-90 231.8 97.1)">21</text>
<text x="234.4" y="97.1" transform="rotate(-90 234.4 97.1)">22</text>
<text x="236.9" y="97.1" transform="rotate(-90 236.9 97.1)">23</text>
<text x="239.5" y="97.1" transform="rotate(-90 239.5 97.1)">24</text>
<text x="149.7" y="131.5">G1</text>
<text x="159.9" y="131.5">G2</text>
<text x="168.8" y="131.5">G3</text>
<text x="145.7" y="135.5" transform="rotate(-90 145.7 135.5)">1</text>
<text x="146.7" y="132.7" transform="rotate(-90 146.7 132.7)">.</text>
<text x="155.9" y="135.5" transform="rotate(-90 155.9 135.5)">1</text>
<text x="156.9" y="132.7" transform="rotate(-90 156.9 132.7)">.</text>
<text x="164.8" y="135.5" transform="rotate(-90 164.8 135.5)">1</text>
<text x="165.8" y="132.7" transform="rotate(-90 165.8 132.7)">.</text>
</g>
<g font-size="1.8">
<text x="199.5" y="26.3">3</text>
<text x="218.3" y="26.3">2</text>
<text x="199.5" y="33.9">4</text>
<text x="218.3" y="33.9">1</text>
<text x="39.5" y="41.6">A4</text>
<text x="39.5" y="36.5">A1</text>
<text x="42.7" y="37.8">GND</text>
<text x="59.7" y="37.8">GND</text>
<text x="64.8" y="36.5">B12</text>
<text x="64.8" y="41.6">B9</text>
<text x="39.5" y="46.6">A6</text>
<text x="39.5" y="44.1">A5</text>
<text x="42.7" y="47.9">DP1</text>
<text x="42.7" y="45.4">CC1</text>
<text x="42.7" y="42.8">VBUS</text>
<text x="58.8" y="42.8">VBUS</text>
<text x="59" y="45.4">SBU2</text>
<text x="60.1" y="47.9">DN2</text>
<text x="64.8" y="44.1">B8</text>
<text x="64.8" y="46.6">B7</text>
<text x="39.5" y="51.7">A8</text>
<text x="39.5" y="49.2">A7</text>
<text x="42.7" y="53">SBU1</text>
<text x="42.7" y="50.5">DN1</text>
<text x="60.1" y="53">CC2</text>
<text x="60.2" y="50.5">DP2</text>
<text x="64.8" y="49.2">B6</text>
<text x="64.8" y="51.7">B5</text>
<text x="38.5" y="59.3">A12</text>
<text x="39.5" y="54.3">A9</text>
<text x="42.7" y="55.5">VBUS</text>
<text x="58.8" y="55.5">VBUS</text>
<text x="64.8" y="54.3">B4</text>
<text x="64.8" y="59.3">B1</text>
<text x="42.7" y="60.6">GND</text>
<text x="50" y="64.2" transform="rotate(-90 50 64.2)">EP</text>
<text x="52.5" y="64.2" transform="rotate(-90 52.5 64.2)">EP</text>
<text x="55.1" y="64.2" transform="rotate(-90 55.1 64.2)">EP</text>
<text x="57.6" y="64.2" transform="rotate(-90 57.6 64.2)">EP</text>
<text x="59.7" y="60.6">GND</text>
<text x="48.7" y="66.3" transform="rotate(-90 48.7 66.3)">1</text>
<text x="51.2" y="66.3" transform="rotate(-90 51.2 66.3)">2</text>
<text x="53.8" y="66.3" transform="rotate(-90 53.8 66.3)">3</text>
<text x="56.3" y="66.3" transform="rotate(-90 56.3 66.3)">4</text>
<text x="51.2" y="130.9" transform="rotate(-90 51.2 130.9)">8</text>
<text x="44.3" y="134.3">2</text>
<text x="58.5" y="136.8">1</text>
<text x="44.3" y="139.4">3</text>
<text x="51.2" y="145.1" transform="rotate(-90 51.2 145.1)">4</text>
<text x="43.1" y="158.4">5</text>
<text x="57.3" y="160.9">7</text>
<text x="43.1" y="163.5">6</text>
</g>
<g font-size="1.5" fill="#000080">
<text x="135.8" y="29.9">R1</text>
<text x="147.2" y="29.9">R2</text>
<text x="187.8" y="24.8">R5</text>
<text x="187.8" y="32.4">R4</text>
<text x="227.2" y="32.4">R3</text>
<text x="31.6" y="64.2">R8</text>
<text x="76.1" y="64.2">R9</text>
<text x="20.2" y="140.4">R12</text>
<text x="20.2" y="158.2">R14</text>
</g>
</svg>
